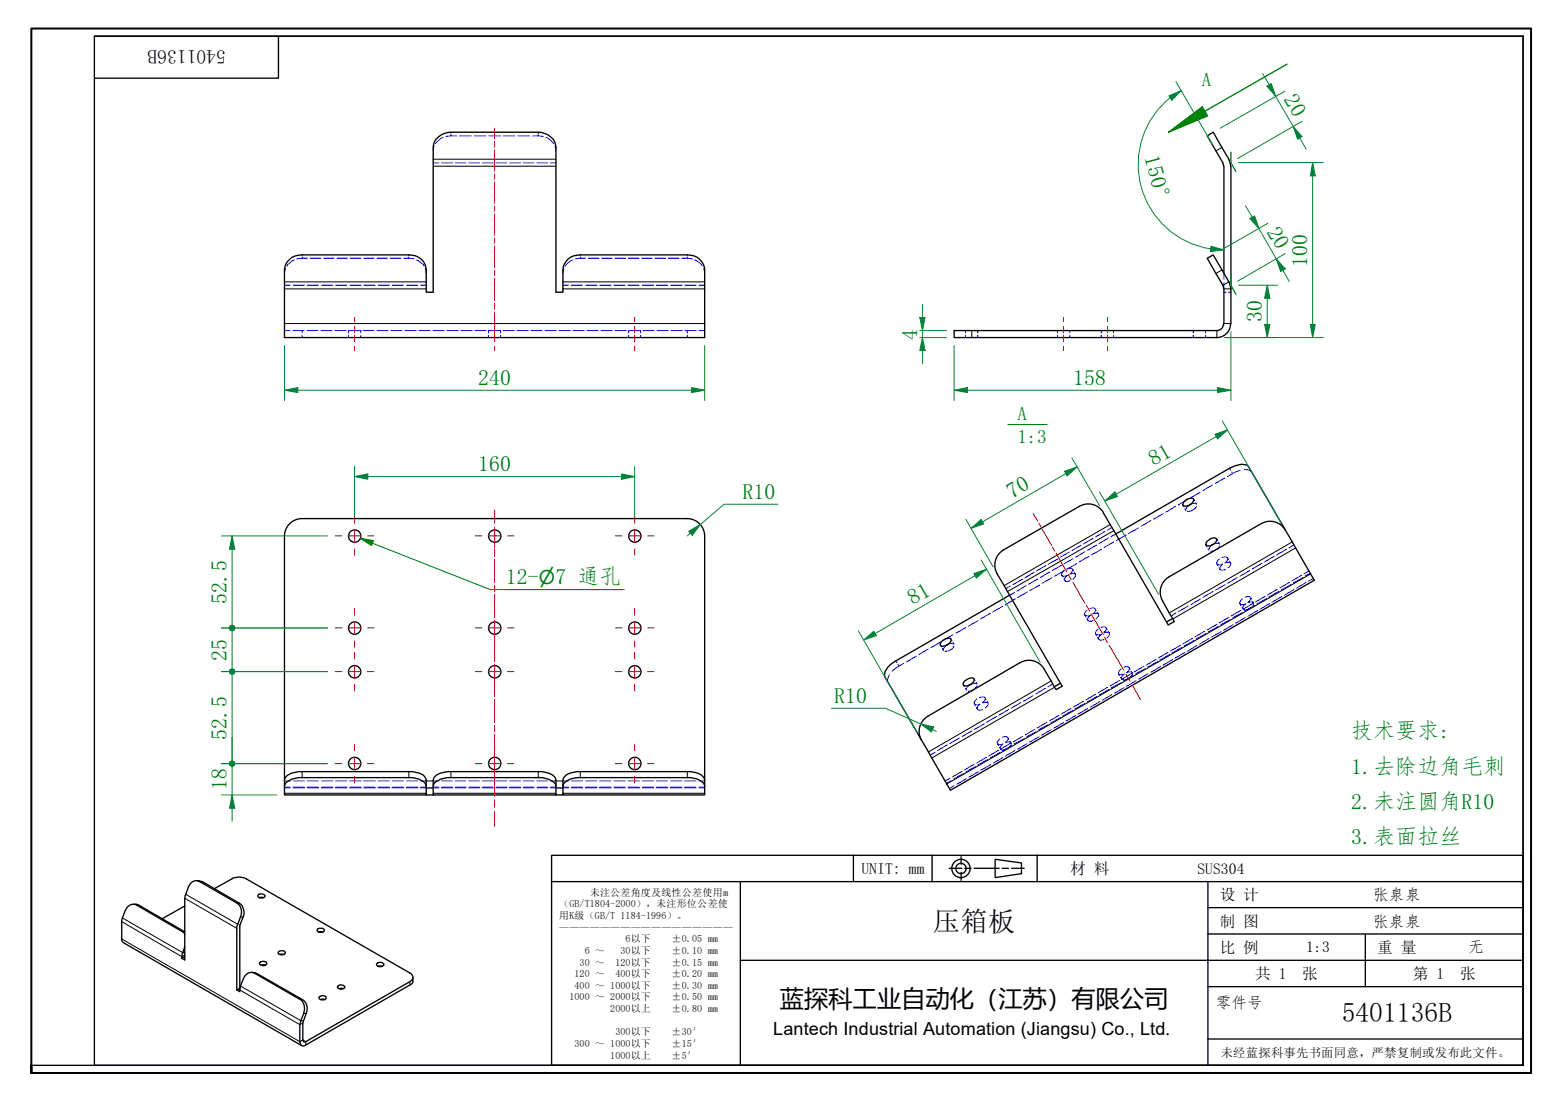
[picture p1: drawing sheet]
<svg xmlns="http://www.w3.org/2000/svg" width="297mm" height="210mm" viewBox="0 0 297 210" stroke-linecap="round" stroke-linejoin="round" font-family="sans-serif">
<g fill="none" stroke="#00f" stroke-width=".19">
<path d="M82.7 27.8l-.2 .9M84.4 26.1l-.9 .6-.6 .6M86.9 25.9l-2 .1M87.5 25.9h2.2M90.3 25.9h2.2M93.1 25.9h2.2M95.8 25.9h2.2M98.6 25.9h2.2M101.4 25.9l2 .1M103.9 26.1l.9 .6 .6 .6M105.7 27.8l.2 .9M54.4 51.2l-.2 .9"/>
<path d="M56.1 49.5l-.5 .2-1 1M58.5 49.2l-2 .1M59.1 49.2h2M61.6 49.2h2M64.1 49.2h2.1M66.7 49.2h2M69.2 49.2h2M71.8 49.2h2M74.3 49.2h2M76.8 49.2l2 .1M79.2 49.5a3.3 3.3 0 0 1 1.6 1.2M81 51.2l.2 .9"/>
<path d="M107.4 51.2l-.2 .9M109.1 49.5a3.3 3.3 0 0 0-1.5 1.2M111.5 49.2l-2 .1M112 49.2h2M114.6 49.2h2M117.1 49.2h2M119.6 49.2h2.1M122.2 49.2h2M124.7 49.2h2M127.3 49.2h2M129.8 49.2l2 .1M132.3 49.5a2.72 2.72 0 0 1 1.4 1.2"/>
<path d="M134 51.2l.2 .9M233 52v1.2M233 53.8v1.2M233 55.7h.5M233.9 55.7h.5M54.2 63h1M55.8 63h2.1M58.4 63h2.2M61.1 63h2.1M63.8 63h2.1M66.4 63v.4M66.4 63.9v.4"/>
<path d="M66.4 63h2.2M68.7 63v.4M68.7 63.9v.4M69.1 63h2.1M71.8 63h2.1M74.4 63h2.2M77.1 63h2.1M79.8 63h2.1M82.4 63h2.2M85.1 63h2.1M87.8 63h2.1M90.4 63h2.2"/>
<path d="M93 63v.4M93 63.9v.4M93.1 63h2.1M95.3 63v.4M95.3 63.9v.4M95.8 63h2.1M98.4 63h2.2M101.1 63h2.2M103.8 63h2.1M106.4 63h2.2M109.1 63h2.2M111.8 63h2.1"/>
<path d="M114.4 63h2.2M117.1 63h2.2M119.7 63v.4M119.7 63.9v.4M119.8 63h2.1M122 63v.4M122 63.9v.4M122.4 63h2.2M125.1 63h2.2M127.8 63h2.1M130.4 63h2.2M133.1 63h1.1"/>
<path d="M183.8 63v.4M183.8 63.9v.4M186.2 63v.4M186.2 63.9v.4M201.4 63v.4M201.4 63.9v.4M203.7 63v.4M203.7 63.9v.4M209.7 63v.4M209.7 63.9v.4M212 63v.4M212 63.9v.4"/>
<path d="M227.2 63v.4M227.2 63.9v.4M229.6 63v.4M229.6 63.9v.4M219.1 99.2l-1.8 1M221.5 97.8l-1.9 1.1M223.8 96.4l-1.8 1.2M225.2 96.2l.2 .4M225.6 96.9l.2 .4M226.2 95.1l-1.9 1.1M226.4 96.2l-.3 .3-.3 .6M227.3 95.1l.2 .3"/>
<path d="M227.6 95.7l.2 .3M227.7 96a.84 .84 0 0 0-1 0M227.8 96.4l-.3 .5-.7 .4-.7 .1M228.5 93.8l-1.8 1M230.9 92.4l-1.9 1M233.2 91l-1.8 1.1M236.2 89.6l-.9 .3-1.6 .9M237 89.4a1.38 1.38 0 0 1 1.4 .6M183.9 119.5l-1.9 1.1M186.2 118.2l-1.9 1.1M188.6 116.8l-1.9 1.1M190.9 115.5l-1.9 1.1"/>
<path d="M193.2 112.9l-1 .5M193.3 114.1l-1.9 1.1M195.4 111.5l-1.8 1.1M195.6 112.7l-1.9 1.1M197.6 110.3l-1.8 1M198 111.4l-1.9 1.1M199.9 108.9l-1.8 1.1M200.3 110l-1.9 1.1M202.1 107.7l-1.8 1M202.2 109.6a.83 .83 0 0 0 1 0 .8 .8 0 0 0-.4 1M202.2 109.6l.2 .3M202.6 110.2l.2 .4"/>
<path d="M202.6 108.6a.8 .8 0 0 0-.4 1M202.7 108.7l-1.9 1.1M202.8 110.6a.74 .74 0 0 0 1 0M203.1 108.4l.2-.1a.64 .64 0 0 1 .9 .2l-.1 .4-.4 .4M203.7 109.4a.71 .71 0 0 1 1.1 .1l-.1 .5-.4 .3M204.2 108.4l.2 .3M204.3 106.4l-1.7 1M204.6 109.1l.2 .3M205 107.4l-1.9 1M206.6 117.1a.83 .83 0 0 0 1 .1 .8 .8 0 0 0-.5 .9M206.6 117.1l.2 .4M206.6 105.1l-1.8 1"/>
<path d="M206.9 117.8l.2 .3M207 116.2a.7 .7 0 0 0-.4 .9M207.1 118.1a.83 .83 0 0 0 1.1 .1M207.4 106l-1.9 1M207.5 115.9h.2a.64 .64 0 0 1 .9 .1 .82 .82 0 0 1-.5 .9M208.1 116.9h.2a.64 .64 0 0 1 .9 .2v.2l-.5 .6M208.5 116l.2 .3M208.9 103.8l-1.8 1M208.9 116.6l.3 .4M209.1 119.8a.99 .99 0 0 0-.5 .9M209.6 119.5h.1a.69 .69 0 0 1 1 .2l-.2 .5-.3 .3M209.7 104.6l-1.9 1.1"/>
<path d="M210.6 119.6l.2 .3M211.1 102.5l-1.8 1M212.1 103.2l-1.9 1.1M212.5 101.7l-1 .5M214.4 101.9l-1.9 1.1M216.8 100.6l-1.9 1M229.6 103.8l.2 .4M230 104.5l.2 .3M230.8 103.8l-.6 .8M231.6 102.7l.2 .3M231.7 107.4a.9 .9 0 0 0 1.1 .1 .99 .99 0 0 0-.5 .9M231.7 107.4l.2 .3"/>
<path d="M232 103.3l.2 .4M232.1 103.5h-.3l-.7 .2M232.1 108.1l.2 .3M232.2 104a1.81 1.81 0 0 1-1.7 1M232.2 106.5a.99 .99 0 0 0-.5 .9M232.3 108.4a.9 .9 0 0 0 1.1 .1M232.7 106.2l.2-.1a.59 .59 0 0 1 .8 .2 .82 .82 0 0 1-.5 .9M233.3 107.2h.1a.69 .69 0 0 1 1 .2l-.2 .4-.4 .4M233.7 106.3l.2 .3M234.1 106.9l.2 .3M236.1 115a.9 .9 0 0 0 1.1 0M236.1 115l.2 .4"/>
<path d="M236.5 115.7l.2 .3M236.6 114.1a.97 .97 0 0 0-.5 .9M236.7 116a.9 .9 0 0 0 1 0M237 113.8l.6-.2 .5 .2a.74 .74 0 0 1-.5 1l.2-.1a.59 .59 0 0 1 .9 .2 .82 .82 0 0 1-.5 .8M237.2 115.1a.85 .85 0 0 0-.5 .9M238.1 113.8l.2 .3M238.5 114.5l.2 .3M169.4 128.5a1.65 1.65 0 0 0-.3 1.5M172.1 126.3l-2.2 1.6M174.4 125l-1.8 1.1M176.8 123.6l-1.9 1.1M179.1 122.9l.2 .3"/>
<path d="M179.1 122.3l-1.8 1.1M179.5 123.5l.1 .4M180.2 122.9a.91 .91 0 0 0-.6 .8M181.1 121.8l.2 .3M181.5 122.4l.2 .3M181.5 120.9l-1.9 1.1M181.5 122.7a.88 .88 0 0 0-1 0M181.7 123.1a1.91 1.91 0 0 1-1.7 1M183.5 130.5l.1 .3M183.8 131.2l.2 .3M184.6 130.5a.9 .9 0 0 0-.6 .8M185.5 129.3l.2 .3"/>
<path d="M185.5 134.1a.83 .83 0 0 0 1.1 0 .8 .8 0 0 0-.5 1M185.5 134.1l.2 .3M185.9 130l.2 .3M185.9 130.2l-.4-.1-.6 .2M185.9 134.8l.2 .3M186 133.1a.8 .8 0 0 0-.5 1M186.1 130.7l-.2 .2a1.66 1.66 0 0 1-1.6 .8M186.1 135.1a.83 .83 0 0 0 1 .1M186.5 132.9l.2-.1a.64 .64 0 0 1 .9 .2 .82 .82 0 0 1-.5 .8M187.1 133.9l.2-.1a.59 .59 0 0 1 .9 .2l-.2 .5-.4 .3M187.6 132.9l.2 .4M188 133.6l.2 .3"/>
<path d="M208.6 120.7a.95 .95 0 0 0 1.1 .1 .99 .99 0 0 0-.5 1M208.6 120.7l.2 .4M209 121.4l.2 .4M209.2 121.8a.95 .95 0 0 0 1 0M210.2 120.6l.2-.1a.64 .64 0 0 1 .9 .2l-.2 .4-.3 .4M211 120.2l.2 .4M213 128.3a.9 .9 0 0 0 1.1 .1 .85 .85 0 0 0-.5 .9M213 128.3l.2 .4M213.4 129l.2 .3M213.5 127.4a.97 .97 0 0 0-.5 .9M213.6 129.3a.95 .95 0 0 0 1 .1M214 127.1l.1-.1a.69 .69 0 0 1 1 .2l-.2 .5-.4 .4"/>
<path d="M214.6 128.1h.1a.69 .69 0 0 1 .9 .1l-.1 .5-.4 .4M215 127.2l.2 .3M215.4 127.9l.2 .3M54.2 150.1h1M55.8 150.1h2.2M58.5 150.1h2.1M61.2 150.1h2.2M63.9 150.1h2.1M66.6 150.1h2.2M69.3 150.1h2.1M72 150.1h2.2M74.7 150.1h2.1"/>
<path d="M77.4 150.1h2.2M80.1 150.1h1.1M82.5 150.1h1.1M84.1 150.1h2.1M86.7 150.1h2M89.3 150.1h2M91.8 150.1h2.1M94.4 150.1h2.1M97 150.1h2.1M99.6 150.1h2.1M102.2 150.1h2.1M104.8 150.1h1.1"/>
<path d="M107.2 150.1h1.1M108.8 150.1h2.1M111.5 150.1h2.2M114.2 150.1h2.1M116.9 150.1h2.2M119.6 150.1h2.1M122.3 150.1h2.2M125 150.1h2.1M127.7 150.1h2.2M130.4 150.1h2.1M133.1 150.1h1.1M189.9 141.6a.83 .83 0 0 0 1 .1 .8 .8 0 0 0-.4 1"/>
<path d="M189.9 141.6l.2 .4M190.3 142.3l.2 .4M190.4 140.8a.75 .75 0 0 0-.5 .8M190.5 142.7a.83 .83 0 0 0 1 0M190.9 140.4h.2a.64 .64 0 0 1 .9 .2l-.2 .5-.3 .3h.1a.64 .64 0 0 1 .9 .2 .82 .82 0 0 1-.5 .8M191.9 140.5l.2 .3M192.3 141.2l.2 .3"/>
</g>
<g fill="none" stroke="#00f" stroke-width=".19">
<path d="M82.5 31h1.1M84.1 31h2.1M85.9 25.2v.2M85.9 25.6v.3M86.7 31h2M89.3 31h2M91.8 31h2.1M94.4 31h2.1M97 31h2.1M99.6 31h2.1M102.2 31h2.1M102.5 25.2v.2"/>
<path d="M102.5 25.6v.3M104.8 31h1.1M54.2 54.3h1M55.8 54.3h2.2M57.5 48.5v.2M57.5 49v.2M58.5 54.3h2.1M61.2 54.3h2.2M63.9 54.3h2.1M66.6 54.3h2.2M69.3 54.3h2.1M72 54.3h2.2"/>
<path d="M74.7 54.3h2.1M77.4 54.3h2.2M77.9 48.5v.2M77.9 49v.2M80.1 54.3h1.1M107.2 54.3h1.1M108.8 54.3h2.1M110.5 48.5v.2M110.5 49v.2M111.5 54.3h2.2M114.2 54.3h2.1M116.9 54.3h2.2"/>
<path d="M119.6 54.3h2.1M122.3 54.3h2.2M125 54.3h2.1M127.7 54.3h2.2M130.4 54.3h2.1M130.9 48.5v.2M130.9 49v.2M133.1 54.3h1.1M57.5 63v.4M57.5 63.9v.4M130.9 63v.4M130.9 63.9v.4"/>
<path d="M234.1 89.2l.2 .4M234.5 89.9l.2 .3M192.4 111.6l-.9 .5M194.7 110.3l-1.9 1.1M196.9 109l-1.8 1.1M199.1 107.7l-1.7 1M201.4 106.5l-1.8 1M203.6 105.1l-1.7 1M205.9 103.9l-1.8 1M208.2 102.5l-1.9 1.1M210.4 101.3l-1.8 1M211.7 100.5l-.9 .5"/>
<path d="M223.9 116.7l-.9 .6M226.3 115.4l-1.9 1.1M228.6 114.1l-1.8 1.1M230.9 112.7l-1.9 1.1M231.7 118.9l-1.8 1.1M231.9 119.4l-1.8 1M233.3 111.4l-1.9 1M234 117.6l-1.8 1.1M234.3 118l-1.9 1M234.8 119l-1.8 1.1M235.6 110l-1.9 1.1M236.3 116.2l-1.9 1.1"/>
<path d="M236.5 116.7l-1.8 1M237.1 117.6l-1.8 1.1M237.9 108.7l-1.8 1.1M238.6 114.9l-1.8 1.1M238.9 115.4l-1.9 1M239.5 116.3l-1.9 1.1M240.3 107.3l-1.9 1.1M240.9 113.6l-1.8 1.1M241.2 114l-1.9 1M241.7 115l-1.8 1M242.6 106l-1.8 1M243.2 112.2l-1.8 1.1"/>
<path d="M243.5 112.7l-1.9 1M244 113.6l-1.8 1.1M245 104.6l-1.9 1.1M245.6 110.9l-1.9 1.1M245.8 111.4l-1.8 1M246.4 103.8l-1 .6M246.4 112.3l-1.9 1.1M247.8 109.6l-1.8 1.1M248.1 110l-1.8 1M248.7 111l-1.9 1M249.2 108.7l-.9 .6M249.5 109.2l-1 .5"/>
<path d="M250.1 110.2l-1 .5M170.6 125.9l.2 .3M170.9 126.5l.3 .3M185 139.2l-1.8 1.1M187.4 137.9l-1.9 1.1M189.7 136.5l-1.9 1.1M192 135.2l-1.8 1M194.4 133.8l-1.9 1.1M196.7 132.5l-1.8 1.1M197 138.9l-1.8 1.1M197.3 139.4l-1.8 1M199.1 131.1l-1.9 1.1"/>
<path d="M199.3 137.6l-1.8 1.1M199.6 138l-1.9 1M200.2 139l-1.9 1.1M200.5 130.3l-1 .5M201.7 136.2l-1.9 1.1M201.9 136.7l-1.8 1M202.5 137.6l-1.8 1.1M204 134.9l-1.9 1.1M204.2 135.4l-1.8 1M204.8 136.3l-1.9 1.1M206.3 133.6l-1.9 1.1M206.5 134l-1.8 1"/>
<path d="M207.1 135l-1.9 1.1M208.6 132.2l-1.8 1.1M208.9 132.7l-1.9 1M209.4 133.6l-1.8 1.1M210.9 130.9l-1.9 1.1M211.1 131.4l-1.8 1M211.7 132.3l-1.8 1.1M213.2 129.6l-1.8 1.1M213.5 130l-1.9 1M214.1 131l-1.9 1.1M215.5 128.2l-1.8 1.1M215.8 128.7l-1.9 1"/>
<path d="M216.3 129.6l-1.8 1.1M217.8 126.9l-1.8 1.1M218.1 127.4l-1.9 1M218.6 128.3l-1.8 1.1M220.2 125.6l-1.9 1.1M220.4 126l-1.8 1M221 127l-1.9 1.1M222.4 124.2l-1.8 1.1M222.7 124.7l-1.8 1M223.3 125.6l-1.9 1.1M224.8 122.9l-1.9 1.1M225 123.4l-1.9 1"/>
<path d="M225.6 124.3l-1.9 1.1M227.1 121.6l-1.9 1.1M227.3 122l-1.8 1M227.9 123l-1.8 1.1M229.4 120.2l-1.9 1.1M229.6 120.7l-1.8 1M230.2 121.6l-1.9 1.1M232.5 120.3l-1.9 1.1M54.2 150h1M54.2 148.8h1M55.8 150h2.2M55.8 148.8h2.2"/>
<path d="M58.5 150h2.1M58.5 148.8h2.1M61.2 150h2.2M61.2 148.8h2.2M63.9 150h2.1M63.9 148.8h2.1M66.6 150h2.2M66.6 148.8h2.2M69.3 150h2.1M69.3 148.8h2.1M72 150h2.2M72 148.8h2.2"/>
<path d="M74.7 150h2.1M74.7 148.8h2.1M77.4 150h2.2M77.4 148.8h2.2M80.1 150h1.1M80.1 148.8h1.1M82.5 150h1.1M82.5 148.8h1.1M84.1 150h2.1M84.1 148.8h2.1M86.7 150h2M86.7 148.8h2"/>
<path d="M89.3 150h2M89.3 148.8h2M91.8 150h2.1M91.8 148.8h2.1M94.4 150h2.1M94.4 148.8h2.1M97 150h2.1M97 148.8h2.1M99.6 150h2.1M99.6 148.8h2.1M102.2 150h2.1M102.2 148.8h2.1"/>
<path d="M104.8 150h1.1M104.8 148.8h1.1M107.2 150h1.1M107.2 148.8h1.1M108.8 150h2.1M108.8 148.8h2.1M111.5 150h2.2M111.5 148.8h2.2M114.2 150h2.1M114.2 148.8h2.1M116.9 150h2.2M116.9 148.8h2.2"/>
<path d="M119.6 150h2.1M119.6 148.8h2.1M122.3 150h2.2M122.3 148.8h2.2M125 150h2.1M125 148.8h2.1M127.7 150h2.2M127.7 148.8h2.2M130.4 150h2.1M130.4 148.8h2.1M133.1 150h1.1M133.1 148.8h1.1"/>
<path d="M178.1 143.3l-1 .5M180.3 141.9l-1.8 1.1M180.9 148.2l-.9 .6M181.1 148.7l-.9 .5M181.7 149.6l-.9 .6M182.7 140.6l-1.9 1M183.2 146.9l-1.8 1.1M183.5 147.4l-1.9 1M184 148.3l-1.8 1.1M185.5 145.6l-1.9 1.1M185.7 146l-1.8 1M186.3 147l-1.8 1.1"/>
<path d="M187.8 144.2l-1.8 1.1M188 144.7l-1.8 1M188.7 145.6l-1.9 1.1M190.1 142.9l-1.8 1.1M190.4 143.4l-1.9 1M190.9 144.3l-1.8 1.1M192.4 141.6l-1.8 1.1M192.7 142l-1.9 1M193.2 143l-1.8 1.1M194.8 140.2l-1.9 1.1M195 140.7l-1.9 1M195.6 141.6l-1.9 1.1"/>
<path d="M197.9 140.3l-1.9 1.1"/>
</g>
<g fill="none" stroke="#000" stroke-width=".25">
<path d="M232.8 31l.2 .7M233 31.7v20.3M234 30.4l.3 1.3M234 30.3l-3-5.1-1.1 .7 3 5.1M234.4 31.7v29.9M55.2 49.4a3.3 3.3 0 0 1 2.3-.9h20.4a3.1 3.1 0 0 1 3.3 2.9v4.3h1.3v-25.4a4.8 4.8 0 0 1 .6-3.8 3.9 3.9 0 0 1 2.8-1.3h16.6a3.3 3.3 0 0 1 3.4 2.9v27.6h1.3v-4.3a3.1 3.1 0 0 1 3.3-2.9h20.4a3.1 3.1 0 0 1 3.3 2.9v12.9h-80v-12.9a2.65 2.65 0 0 1 1-2zM232.8 54.3l.2 .7M233 55v6.6M234 53.7l.3 1.3M234 53.7l-3-5.2-1.1 .7 3 5.1M231.7 63h-50v1.3h50M233 61.7a1.3 1.3 0 0 1-1.3 1.3"/>
<path d="M234.3 61.7a2.64 2.64 0 0 1-2.6 2.6M57.5 98.8a3.3 3.3 0 0 0-3.3 3.3M57.5 98.8h73.3a3.3 3.3 0 0 1 3.4 3.3M210.1 97.6l12.3 21.4 1.2-.6-2.2-3.9M210.1 97.7a3.3 3.3 0 0 0-4.5-1.3l-14.5 8.3a3.4 3.4 0 0 0-1.2 4.6l12.3 21.4-1.1 .7-2.3-3.9M225.5 95.5l.9-.5a.69 .69 0 0 1 .9 .2 1.57 1.57 0 0 1-2.1 1zM226.7 96l-.3 .2M54.2 102.1v49.3h27v-2.8a1.92 1.92 0 0 0-2.1-1.5l-.6-.1h-21.7l-.5 .1a2.08 2.08 0 0 0-2.1 1.5M134.2 102.1v49.3h-27v-2.8a2.08 2.08 0 0 1 2-1.5l.7-.1h21.6l.6 .1a2.08 2.08 0 0 1 2.1 1.5M212.5 101.7l22.2-12.8a2.82 2.82 0 0 1 2.9-.2l12.7 21.8-69.3 40-12.5-21.5a2.16 2.16 0 0 1 1-2.4l22.7-13.2M223.3 117.8l-1.2 .7M229.9 103.1l.2-.2a1.08 1.08 0 0 1 1.6-.2 1.57 1.57 0 0 1-2.1 1.1z"/>
<path d="M231.1 103.7l-.3 .1M244.7 101a3.3 3.3 0 0 0-4.5-1.3l-17.6 10.2a3.4 3.4 0 0 0-1.2 4.5M179.3 122.2l.9-.6a.59 .59 0 0 1 .9 .2 1.48 1.48 0 0 1-2 1.1l-.1-.2zM180.5 122.7l-.3 .2M183.6 129.8l.7-.5a.93 .93 0 0 1 1.2 .1 1.48 1.48 0 0 1-2 1.1v-.5zM184.9 130.3l-.3 .2M198.8 127.4a3.3 3.3 0 0 0-4.5-1.2l-17.6 10.2a3.4 3.4 0 0 0-1.2 4.6M201.9 130.1l-1.1 .7M54.2 149.8a2.28 2.28 0 0 1 2.1-1.6l.5-.1h21.1a3.5 3.5 0 0 1 3.2 1.4l.1 .3M81.2 151.4h26M81.2 150.1h1.3M82.5 149.8v-1.2a2.08 2.08 0 0 1 2.1-1.5l.6-.1h18l.6 .1a2.09 2.09 0 0 1 2.1 2.7"/>
<path d="M82.5 149.8a2.28 2.28 0 0 1 2.1-1.6l.6-.1h17.3a3.7 3.7 0 0 1 3.3 1.4l.1 .3M82.5 149.8v1.6M105.9 149.8v1.6M105.9 150.1h1.3M107.2 149.8a2.28 2.28 0 0 1 2-1.6l.7-.1h21a3.5 3.5 0 0 1 3.2 1.4l.1 .3M25.5 172.2l1 .2 8.7 5.1M35.2 178l-.3-.5-8.9-5.1a1.55 1.55 0 0 0-2.1 1l-.7 2v3.6l.3 .5 34 19.7M35.2 172.6l-4.3 2.4M37.5 167.7l1 .2 7.1 4.2a2.21 2.21 0 0 1 .7 2.6l-.6 1.6v11.9l-.6 .4v-12l.2-.5a4.4 4.4 0 0 0 .6-3 1.71 1.71 0 0 0-.8-1.1l-7.1-4.1a1.52 1.52 0 0 0-2.1 1l-.7 1.7v.5v11.8l-.6-.4 .1-.8 .5-1.3M40.8 169.3l3.3-1.9a2.75 2.75 0 0 1 2.8 0l31.1 17.9a.88 .88 0 0 1 .6 .9 .88 .88 0 0 1-.6 .8l-19.9 11.5-.3-.1-.1-.3v-3.2l.1-.4a4.4 4.4 0 0 0 .6-2.9 1.71 1.71 0 0 0-.8-1.2l-8.6-4.9-1.1-.3M49.3 170.3h.6l.5 .2a.67 .67 0 0 1-1.1 .5l-.2-.3zM49.3 171h.9"/>
<path d="M60.6 176.9l.8-.1 .3 .3a.67 .67 0 0 1-1.1 .4l-.2-.2zM60.6 177.5h.9M35.2 182.2l-.6 .3M45.7 188.2h.1M49.6 183.2a.74 .74 0 0 1 1.2 .4 .84 .84 0 0 1-1.4-.1zM49.7 183.9l.4-.2 .4 .2M53.1 181.2a.67 .67 0 0 1 .7-.2 .67 .67 0 0 1 .5 .6 .78 .78 0 0 1-1.3-.1zM53.2 181.8h.8M60.8 189.9a.83 .83 0 0 1 1.3 .1 .77 .77 0 0 1-.7 .5 .77 .77 0 0 1-.7-.5zM61 190.4l.4-.1 .4 .1M64.3 187.8a.83 .83 0 0 1 1.4 .3 .81 .81 0 0 1-1.4-.2zM64.6 188.3h.8"/>
<path d="M71.8 183.6a.77 .77 0 0 1 .7-.3 .77 .77 0 0 1 .6 .6 .89 .89 0 0 1-1.4-.2zM71.9 184.1h.9M78.6 186.2v.7a.76 .76 0 0 1-.6 .7l-19.8 11.4a.68 .68 0 0 1-.8 .1 .68 .68 0 0 1-.3-.7v-3.2l.2-.8a4.4 4.4 0 0 0 .6-2.9 1.71 1.71 0 0 0-.8-1.2l-8.6-4.9a1.52 1.52 0 0 0-2.1 1l-.6 1.4-.1 1.1-.6-.3"/>
<circle cx="67.5" cy="102.1" r="1.17"/>
<circle cx="67.5" cy="119.6" r="1.17"/>
<circle cx="94.2" cy="102.1" r="1.17"/>
<circle cx="94.2" cy="119.6" r="1.17"/>
<circle cx="120.9" cy="102.1" r="1.17"/>
<circle cx="120.9" cy="119.6" r="1.17"/>
<circle cx="67.5" cy="128" r="1.17"/>
<circle cx="94.2" cy="128" r="1.17"/>
<circle cx="120.9" cy="128" r="1.17"/>
<circle cx="67.5" cy="145.4" r="1.17"/>
<circle cx="94.2" cy="145.4" r="1.17"/>
<circle cx="120.9" cy="145.4" r="1.17"/>
</g>
<g fill="none" stroke="#000" stroke-width=".19">
<path d="M82.5 30.3h23.4M82.5 31.7h23.4M232.7 28.1l-1.2 .6M54.2 53.7h27M54.2 55h27M107.2 53.7h27M107.2 55h27M232.7 51.4l-1.2 .7M233 55h1.4M234 53.7l-1.1 .6M54.2 61.6h80M185 63v1.3"/>
<path d="M231.7 63v1.3M233 61.6h1.4M211.4 99.9l-20.2 11.6M212.1 101.1l-20.3 11.6M246.1 103.2l-23.5 13.5M246.7 104.4l-23.4 13.5M249.6 109.3l-69.3 40M200.2 129.7l-23.4 13.5M200.8 130.9l-23.4 13.5M54.2 151.1h27M57.5 147v1.1M77.9 147v1.1"/>
<path d="M81.2 148.8h1.3M82.5 151.1h23.4M85.9 147v1.1M102.5 147v1.1M105.9 148.8h1.3M107.2 151.1h27M110.5 147v1.1M130.9 147v1.1M23.2 178.9l33.9 19.5 .6-.3 .5 .3v.6M23.2 175.5l11.4 6.7 .6-.3M23.3 174.9l11.5 6.6h.4M26 172.4h.5"/>
<path d="M34.6 177.4l.5 .1M35.2 171.1l9.9 5.7M35.4 170.3l9.9 5.8M38 167.9h.5M45.1 172l.5 .1M45.8 174.7h.5M45.7 188.6l11.4 6.6 .6-.3M45.8 187.8l11.5 6.6 .5 .1M48.5 185.4l.5 .1M57.1 190.3l.5 .1M57.8 193l.5 .1M78 187v.6"/>
</g>
<path d="M191.9 80.9h7.5" fill="none" stroke="#008000" stroke-width=".19"/>
<path d="M229.4 21.2l-6.9 4" fill="none" stroke="#008000" stroke-width=".25"/>
<path d="M222.5 25.2l6.4-4.8 1 1.7z" fill="#008000"/>
<path d="M245 12.2l-15.6 9M222.5 25.2l6.4-4.8 1 1.7z" fill="none" stroke="#008000" stroke-width=".25"/>
<path d="M6 204.4v-1.5v1.5M6 202.9v-197.5h285.5v199h-285.5" fill="none" stroke="#000" stroke-width=".38"/>
<path d="M18 6.9h272v196h-272zM18 6.9h272M53 6.9v8h-35M290 6.9v196h-284" fill="none" stroke="#000" stroke-width=".25"/>
<g fill="none" stroke="#000" stroke-width=".25">
<path d="M105 162.9h185v40h-185zM105 167.9h185M141 167.9v35M162.5 162.9v5M177.5 162.9v5M180.7 165.4h2.4M183 163.2v1.4M183 166.2v1.5M183.7 165.4h1.2M185.5 165.4h4.7M189.5 163.7l5 .7v2l-5 .8zM190.8 165.4h1.2"/>
<path d="M192.6 165.4h2.4M197.5 162.9v5M230 167.9v35M230 177.9h60M230 172.9h60M260 177.9v10M291.5 162.9v41.5h-186.5M141 182.9h149M230 197.9h60M230 187.9h60"/>
<circle cx="183" cy="165.4" r="1.75"/>
<circle cx="183" cy="165.4" r=".98"/>
</g>
<g fill="none" stroke="#f00" stroke-width=".19">
<path d="M94.2 24.4v2.1M94.2 27v1M94.2 28.5v4.1M94.2 33.1v1M94.2 34.6v4.1M94.2 39.2v1M94.2 40.7v4.1M94.2 45.3v1M94.2 46.8v4.2M94.2 51.5v1M94.2 53v4.2M94.2 57.8v1.1"/>
<path d="M94.2 59.4v5.7M67.5 60.5v.8M67.5 62.1v1.3M67.5 63.9v1.2M67.5 65.9v.9M94.2 65.9v.9M120.8 60.5v.8M120.8 62.1v1.3M120.8 63.9v1.2M120.8 65.9v.9M202.5 60.5v.8M202.5 62.1v1.3"/>
<path d="M202.5 63.9v1.2M202.5 65.9v.9M210.9 60.5v.8M210.9 62.1v1.3M210.9 63.9v1.2M210.9 65.9v.9M94.2 97.1v1.7M94.2 100.4v3.9M94.2 104.9v1.1M94.2 106.5v4.5M94.2 111.5v1.2M94.2 113.2v4.4"/>
<path d="M94.2 118.2v1.2M94.2 119.9v4.4M94.2 124.9v1.1M94.2 126.5v4.5M94.2 131.5v1.2M94.2 133.2v4.4M94.2 138.2v1.2M94.2 139.9v4.4M94.2 144.9v1.1M94.2 146.5v5.2M94.2 152.4v1.4M94.2 154.5v2.9"/>
</g>
<path d="M133.3 99.9l-1.9 1.7" fill="none" stroke="#00803f" stroke-width=".19"/>
<path d="M131.1 101.2l2.2-1.3-1.5 2.1z" fill="#00803f"/>
<path d="M249.9 31v2.5M148.1 96h-10.2l-4.6 3.9M131.1 101.2l2.2-1.3-1.5 2.1zM131.4 101.6l-.5 .5" fill="none" stroke="#00803f" stroke-width=".19"/>
<path d="M249.9 31l.5 2.5h-.9z" fill="#00803f"/>
<path d="M249.9 31l.5 2.5h-.9zM249.9 61.8v2.5" fill="none" stroke="#00803f" stroke-width=".19"/>
<path d="M249.5 61.8h.9l-.5 2.5z" fill="#00803f"/>
<path d="M234.4 29v2l.9 1.7M235.8 31h16.2M249.9 33.5v28.3M231.8 74.3h2.6M233.2 64.3h18.8M249.5 61.8h.9l-.5 2.5z" fill="none" stroke="#00803f" stroke-width=".19"/>
<path d="M231.8 73.8l2.6 .5-2.6 .5z" fill="#00803f"/>
<path d="M181.7 74.3h2.5M231.8 73.8l2.6 .5-2.6 .5z" fill="none" stroke="#00803f" stroke-width=".19"/>
<path d="M181.7 74.3l2.5-.5v1z" fill="#00803f"/>
<path d="M241.3 54.3v2.5M181.7 74.3l2.5-.5v1zM181.7 65.8v10.5M184.2 74.3h47.6M234.4 63.2v13.1" fill="none" stroke="#00803f" stroke-width=".19"/>
<path d="M241.3 54.3l.5 2.5h-1z" fill="#00803f"/>
<path d="M241.3 54.3l.5 2.5h-1zM241.3 61.8v2.5" fill="none" stroke="#00803f" stroke-width=".19"/>
<path d="M240.8 61.8h1l-.5 2.5z" fill="#00803f"/>
<path d="M234.4 52.3v2l.9 1.7M235.8 54.3h7.5M241.3 56.8v5M233.2 64.3h10.1M240.8 61.8h1l-.5 2.5zM187.1 99.4l-2.2 1.2" fill="none" stroke="#00803f" stroke-width=".19"/>
<path d="M184.9 100.6l1.9-1.6 .5 .8z" fill="#00803f"/>
<path d="M205.1 88.9l-2.2 1.3M184.9 100.6l1.9-1.6 .5 .8z" fill="none" stroke="#00803f" stroke-width=".19"/>
<path d="M202.7 89.8l2.4-.9-1.9 1.7z" fill="#00803f"/>
<path d="M183.9 98.9l5.2 9.1M202.7 89.8l2.4-.9-1.9 1.7zM202.9 90.2l-15.8 9.2M204.1 87.2l5.3 9.1M166.6 120.7l-2.1 1.2" fill="none" stroke="#00803f" stroke-width=".19"/>
<path d="M164.5 121.9l1.9-1.7 .5 .9z" fill="#00803f"/>
<path d="M187.8 108.4l-2.1 1.2M164.5 121.9l1.9-1.7 .5 .9z" fill="none" stroke="#00803f" stroke-width=".19"/>
<path d="M185.4 109.3l2.4-.9-1.9 1.7z" fill="#00803f"/>
<path d="M185.4 109.3l2.4-.9-1.9 1.7zM185.7 109.6l-19.1 11.1M186.8 106.7l11.3 19.4M163.4 120.2l11.3 19.5M175.3 137.9l2.2 1.1" fill="none" stroke="#00803f" stroke-width=".19"/>
<g fill="none" stroke="#f00" stroke-width=".19">
<path d="M196.7 97.8l.9 1.5M197.8 99.7l.4 .7M198.4 100.8l1.8 3.1M200.4 104.2l.5 .8M201.1 105.4l2 3.5M203.4 109.4l.6 1M204.3 110.9l2.3 4M206.9 115.4l.6 1M207.7 116.9l2.4 4M210.3 121.4l.6 1M211.2 122.9l2.8 4.8M214.4 128.4l.8 1.4"/>
<path d="M215.6 130.5l1.6 2.8"/>
</g>
<path d="M175.3 137.9l2.5 .6-.4 .9z" fill="#00803f"/>
<path d="M224.9 17.2l-2.1 1.4M158.3 134.9h10.3l6.7 3M175.3 137.9l2.5 .6-.4 .9zM177.5 139l.8 .3" fill="none" stroke="#00803f" stroke-width=".19"/>
<path d="M222.6 18.3l2.3-1.1-1.8 1.9z" fill="#00803f"/>
<path d="M222.6 18.3l2.3-1.1-1.8 1.9zM230.5 47.4l2.5 .2" fill="none" stroke="#00803f" stroke-width=".19"/>
<path d="M230.6 46.9l2.4 .7-2.5 .3z" fill="#00803f"/>
<path d="M222.8 18.6a16.3 16.3 0 0 0-5.5 16.9 16.3 16.3 0 0 0 13.2 11.9M223.9 15.5l6.9 12M230.6 46.9l2.4 .7-2.5 .3zM175.6 60.5v2.5" fill="none" stroke="#00803f" stroke-width=".19"/>
<path d="M175.1 60.5h1l-.5 2.5z" fill="#00803f"/>
<path d="M175.1 60.5h1l-.5 2.5zM175.6 64.3v2.5" fill="none" stroke="#00803f" stroke-width=".19"/>
<path d="M175.6 64.3l.5 2.5h-1z" fill="#00803f"/>
<path d="M241.7 16.2l1.2 2.1M175.6 57.9v2.6M175.1 63h5.1M175.1 64.3h5.1M175.6 64.3l.5 2.5h-1zM175.6 63v1.3M175.6 66.8v2.5" fill="none" stroke="#00803f" stroke-width=".19"/>
<path d="M241.2 16.4l.9-.5 .8 2.4z" fill="#00803f"/>
<path d="M241.2 16.4l.9-.5 .8 2.4zM246.3 24.1l1.2 2.2" fill="none" stroke="#00803f" stroke-width=".19"/>
<path d="M246.3 24.1l1.6 1.9-.8 .5z" fill="#00803f"/>
<path d="M240.4 14l1.3 2.2M242.9 18.3l3.4 5.8M244.7 17.4l-12.4 7M234.4 29v2l.9 1.7M246.3 24.1l1.6 1.9-.8 .5zM247.5 26.3l1.2 2.1M248 23.1l-12.4 7.1M233.7 81.9l-2.1 1.3" fill="none" stroke="#00803f" stroke-width=".19"/>
<path d="M231.3 82.7l2.4-.8-1.9 1.7z" fill="#00803f"/>
<path d="M212.5 94.1l-2.1 1.3M231.3 82.7l2.4-.8-1.9 1.7z" fill="none" stroke="#00803f" stroke-width=".19"/>
<path d="M210.4 95.4l1.9-1.7 .5 .9z" fill="#00803f"/>
<path d="M238.4 41.4l1.3 2.1M209.4 93.7l11.2 19.5M210.4 95.4l1.9-1.7 .5 .9zM231.6 83.2l-19.1 10.9M232.7 80.2l11.3 19.5" fill="none" stroke="#00803f" stroke-width=".19"/>
<path d="M238 41.6l.9-.5 .8 2.4z" fill="#00803f"/>
<path d="M238 41.6l.9-.5 .8 2.4zM243 49.3l1.3 2.2" fill="none" stroke="#00803f" stroke-width=".19"/>
<path d="M243 49.3l1.7 1.9-.9 .5z" fill="#00803f"/>
<path d="M237.2 39.2l1.2 2.2M234.4 52.3v2l.9 1.7M239.7 43.5l3.3 5.8M241.4 42.5l-8.5 4.9M243 49.3l1.7 1.9-.9 .5zM244.3 51.5l1.2 2.1M244.7 48.3l-9.1 5.3M54.2 74.3h2.5" fill="none" stroke="#00803f" stroke-width=".19"/>
<path d="M54.2 74.3l2.5-.5v1z" fill="#00803f"/>
<path d="M54.2 74.3l2.5-.5v1zM131.7 74.3h2.5" fill="none" stroke="#00803f" stroke-width=".19"/>
<path d="M131.7 73.8l2.5 .5-2.5 .5z" fill="#00803f"/>
<path d="M54.2 65.8v10.5M56.7 74.3h75M131.7 73.8l2.5 .5-2.5 .5zM134.2 65.8v10.5M44.2 151.4v2.6" fill="none" stroke="#00803f" stroke-width=".19"/>
<g fill="none" stroke="#f00" stroke-width=".19">
<path d="M67.5 98.5v1.2M94.2 98.5v1.2M120.8 98.5v1.2M63.8 102.1h1.3M63.8 119.6h1.3M66.3 102.1h2.4M66.3 119.6h2.4M67.5 100.9v2.4M67.5 104.6v1.2M67.5 115.9v1.3M67.5 118.4v2.4M70 102.1h1.2"/>
<path d="M70 119.6h1.2M90.5 102.1h1.3M90.5 119.6h1.3M93 102.1h2.4M93 119.6h2.4M94.2 100.9v2.4M94.2 104.6v1.2M94.2 115.9v1.3M94.2 118.4v2.4M96.6 102.1h1.3M96.6 119.6h1.3M117.2 102.1h1.2"/>
<path d="M117.2 119.6h1.2M119.6 102.1h2.4M119.6 119.6h2.4M120.8 100.9v2.4M120.8 104.6v1.2M120.8 115.9v1.3M120.8 118.4v2.4M123.3 102.1h1.2M123.3 119.6h1.2M63.8 127.9h1.3M66.3 127.9h2.4M67.5 122.1v1.2"/>
<path d="M67.5 124.3v1.2M67.5 126.7v2.5M67.5 130.4v1.2M70 127.9h1.2M90.5 127.9h1.3M93 127.9h2.4M94.2 122.1v1.2M94.2 124.3v1.2M94.2 126.7v2.5M94.2 130.4v1.2M96.6 127.9h1.3M117.2 127.9h1.2"/>
<path d="M119.6 127.9h2.4M120.8 122.1v1.2M120.8 124.3v1.2M120.8 126.7v2.5M120.8 130.4v1.2M123.3 127.9h1.2M63.8 145.5h1.3M66.3 145.5h2.4M67.5 141.8v1.2M67.5 144.2v2.5M67.5 147.9v1.2M70 145.5h1.2"/>
<path d="M90.5 145.5h1.3M93 145.5h2.4M94.2 141.8v1.2M94.2 144.2v2.5M94.2 147.9v1.2M96.6 145.5h1.3M117.2 145.5h1.2M119.6 145.5h2.4M120.8 141.8v1.2M120.8 144.2v2.5M120.8 147.9v1.2M123.3 145.5h1.2"/>
</g>
<path d="M44.2 151.4l.5 2.6h-1z" fill="#00803f"/>
<path d="M44.2 151.4l.5 2.6h-1zM44.2 143v1.8" fill="none" stroke="#00803f" stroke-width=".19"/>
<circle cx="44.2" cy="145.5" r=".63" fill="#00803f"/>
<path d="M42.2 151.4h10.5M42.2 145.5h20.2M44.2 140.4v4.4M44.2 145.5v5.9M44.2 154v2.4" fill="none" stroke="#00803f" stroke-width=".19"/>
<circle cx="44.2" cy="145.5" r=".63" fill="#00803f"/>
<path d="M44.2 128.6v1.9" fill="none" stroke="#00803f" stroke-width=".19"/>
<circle cx="44.2" cy="127.9" r=".63" fill="#00803f"/>
<path d="M42.2 127.9h20.2M44.2 125.4v1.9M44.2 130.5v12.5M42.2 145.5h20.2" fill="none" stroke="#00803f" stroke-width=".19"/>
<circle cx="44.2" cy="127.9" r=".63" fill="#00803f"/>
<path d="M44.2 120.2v1.9" fill="none" stroke="#00803f" stroke-width=".19"/>
<circle cx="44.2" cy="119.6" r=".63" fill="#00803f"/>
<path d="M42.2 119.6h20.2M44.2 117.1v1.9M42.2 127.9h20.2M44.2 122.1v3.3" fill="none" stroke="#00803f" stroke-width=".19"/>
<circle cx="44.2" cy="119.6" r=".63" fill="#00803f"/>
<path d="M44.2 102.1v2.5" fill="none" stroke="#00803f" stroke-width=".19"/>
<path d="M44.2 102.1l.5 2.5h-1z" fill="#00803f"/>
<path d="M67.5 90.8h2.5M42.2 119.6h20.2M42.2 102.1h20.2M44.2 102.1l.5 2.5h-1zM44.2 104.6v12.5" fill="none" stroke="#00803f" stroke-width=".19"/>
<path d="M67.5 90.8l2.5-.5v1z" fill="#00803f"/>
<path d="M67.5 90.8l2.5-.5v1zM118.4 90.8h2.4" fill="none" stroke="#00803f" stroke-width=".19"/>
<path d="M118.4 90.3l2.4 .5-2.4 .5z" fill="#00803f"/>
<path d="M67.5 88.8v9.7M70 90.8h48.4M118.4 90.3l2.4 .5-2.4 .5zM120.8 88.8v9.7" fill="none" stroke="#00803f" stroke-width=".19"/>
<path d="M68.6 102.5l2.3 1M96.3 112.3h22.1" fill="none" stroke="#008000" stroke-width=".19"/>
<path d="M68.6 102.5l2.5 .5-.4 .9z" fill="#008000"/>
<path d="M68.6 102.5l2.5 .5-.4 .9zM70.9 103.5l22.4 8.8h25.6" fill="none" stroke="#008000" stroke-width=".19"/>
<g font-size="5.2">
<text x="177.6" y="177.3">压箱板</text>
<text x="255.5" y="194.7">5401136B</text>
</g>
<text font-size="4.6" x="148.5" y="191.9">蓝探科工业自动化（江苏）有限公司</text>
<g font-size="4.2" fill="#008000">
<text x="244.4" y="18.9" transform="rotate(60 244.4 18.9)">20</text>
<text x="217.9" y="29.9" transform="rotate(75 217.9 29.9)">150°</text>
<text x="241.2" y="44.1" transform="rotate(60 241.2 44.1)">20</text>
<text x="248.9" y="50.8" transform="rotate(-90 248.9 50.8)">100</text>
<text x="174.6" y="64.7" transform="rotate(-90 174.6 64.7)">4</text>
<text x="240.3" y="61.4" transform="rotate(-90 240.3 61.4)">30</text>
<text x="91.1" y="73.3">240</text>
<text x="204.3" y="73.3">158</text>
<text x="91.1" y="89.8">160</text>
<text x="219.7" y="88.8" transform="rotate(-30 219.7 88.8)">81</text>
<text x="141.4" y="95">R10</text>
<text x="192.7" y="95" transform="rotate(-30 192.7 95)">70</text>
<text x="96.3" y="111.2">12-</text>
<text x="105.8" y="111.2">7 通孔</text>
<text x="43.1" y="115" transform="rotate(-90 43.1 115)">52.5</text>
<text x="173.8" y="115.3" transform="rotate(-30 173.8 115.3)">81</text>
<text x="43.1" y="125.9" transform="rotate(-90 43.1 125.9)">25</text>
<text x="158.8" y="133.9">R10</text>
<text x="43.1" y="140.9" transform="rotate(-90 43.1 140.9)">52.5</text>
<text x="257.3" y="140.6">技术要求:</text>
<text x="257.3" y="147.4">1.去除边角毛刺</text>
<text x="43.1" y="150.5" transform="rotate(-90 43.1 150.5)">18</text>
<text x="257.3" y="154.1">2.未注圆角R10</text>
<text x="257.3" y="160.8">3.表面拉丝</text>
</g>
<text font-size="3.7" x="43" y="9.6" transform="rotate(180 43 9.6)">5401136B</text>
<g font-size="3.7" fill="#008000">
<text x="228.9" y="16.4">A</text>
<text x="193.7" y="80">A</text>
<text x="193.7" y="84.3">1:3</text>
</g>
<text font-size="3.6" fill="#008000" x="102.6" y="111.2">⌀</text>
<text font-size="3.4" x="147.2" y="197.1">Lantech Industrial Automation (Jiangsu) Co., Ltd.</text>
<g font-size="3">
<text x="164" y="166.4">UNIT: mm</text>
<text x="203.8" y="166.5">材 料</text>
<text x="228" y="166.4">SUS304</text>
<text x="232.3" y="171.5">设 计</text>
<text x="261.5" y="171.5">张泉泉</text>
<text x="232.3" y="176.5">制 图</text>
<text x="261.5" y="176.5">张泉泉</text>
<text x="232.3" y="181.5">比 例</text>
<text x="248.7" y="181.4">1:3</text>
<text x="262.3" y="181.5">重 量</text>
<text x="279.5" y="181.4">无</text>
<text x="231.5" y="191.9">零件号</text>
<text x="239" y="186.5">共 1</text>
<text x="248" y="186.5">张</text>
<text x="269" y="186.5">第 1</text>
<text x="278" y="186.5">张</text>
</g>
<text font-size="2.3" x="232.5" y="201.3">未经蓝探科事先书面同意，严禁复制或发布此文件。</text>
<g font-size="1.9">
<text x="106.5" y="172.8">（GB/T1804-2000），未注形位公差使</text>
<text x="112.3" y="170.6">未注公差角度及线性公差使用m</text>
<text x="106.5" y="175">用K级（GB/T 1184-1996）。</text>
<text x="106.5" y="177.3">—————————————————</text>
<text x="119.1" y="179.5">6以下</text>
<text x="127.9" y="179.5">±0.05 mm</text>
<text x="110.4" y="183.9">30 ～</text>
<text x="111.4" y="181.7">6 ～</text>
<text x="117.2" y="183.9">120以下</text>
<text x="118.2" y="181.7">30以下</text>
<text x="127.9" y="181.7">±0.10 mm</text>
<text x="127.9" y="183.9">±0.15 mm</text>
<text x="108.5" y="190.5">1000 ～ 2000以下</text>
<text x="109.4" y="186.1">120 ～</text>
<text x="109.4" y="188.3">400 ～ 1000以下</text>
<text x="117.2" y="186.1">400以下</text>
<text x="127.9" y="186.1">±0.20 mm</text>
<text x="127.9" y="188.3">±0.30 mm</text>
<text x="127.9" y="190.5">±0.50 mm</text>
<text x="116.2" y="192.8">2000以上</text>
<text x="117.2" y="197.2">300以下</text>
<text x="127.9" y="192.8">±0.80 mm</text>
<text x="127.9" y="197.2">±30′</text>
<text x="109.4" y="199.4">300 ～ 1000以下</text>
<text x="116.2" y="201.6">1000以上</text>
<text x="127.9" y="199.4">±15′</text>
<text x="127.9" y="201.6">±5′</text>
</g>
</svg>
